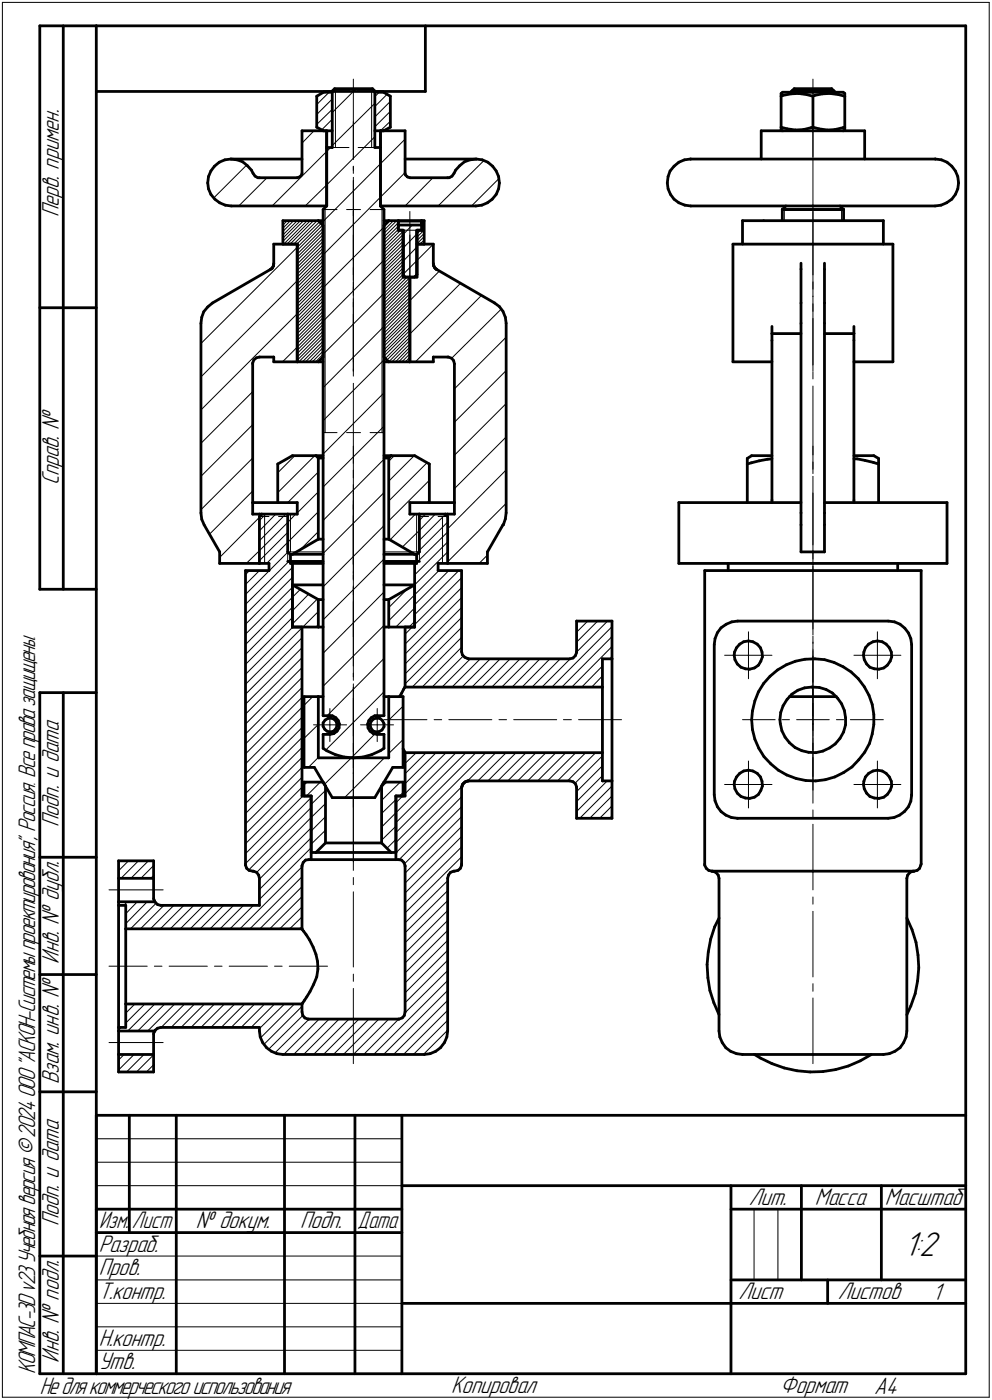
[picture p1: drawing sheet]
<svg xmlns="http://www.w3.org/2000/svg" width="211mm" height="298mm" viewBox="0 0 211 298" stroke-linecap="round" stroke-linejoin="round" font-family="sans-serif">
<g fill="none" stroke="#000" stroke-width=".59">
<path d="M8.5 5.5v120zM8.5 5.5h12zM13.5 5.5v120zM20.5 5.5v287zM20.5 5.5h185zM20.5 19.5h70zM68.8 19.6h1.9zM70.7 19.4l.5-.5zM70.7 19.4v12zM71.2 18.9h8zM79.2 18.9l.6 .5zM79.8 19.6h1.8z"/>
<path d="M79.8 19.4v12zM81.6 19.6l1.5 .9zM90.5 5.5v14zM166.2 19.9v.6zM166.2 19.9l.3-.3zM166.5 19.6h6.5zM168.3 20l1.6-.1zM168.5 19.4v.2zM168.5 19.4h9zM168.5 19.4l.5-.5zM169 18.9h8zM169.9 19.9l1.8 .3z"/>
<path d="M173 19.6h6.4zM175 20l1.6-.1zM176.6 19.9l1.9 .3zM177 18.9l.5 .5zM177.5 19.4v.2zM179.4 19.6l.3 .3zM179.7 19.9v.6zM205.5 5.5v287zM44.2 38.9l.2 1.3zM44.4 37.6l-.2 1.3zM44.9 36.4l-.5 1.2zM45.6 35.4l-.7 1z"/>
<path d="M45.6 35.4l1.1-.9zM46.7 34.5l1.1-.5zM47.8 34l1.3-.1zM49.1 33.9l1.4 .1zM49.2 33.9h15.1zM50.5 34l1.1 .5zM51.6 34.5l1.1 .8zM52.7 35.3l.8 .9zM53.5 36.2l.3 .7zM53.8 36.9l.5 .6zM54.3 37.5l.6 .3zM54.9 37.8h.3z"/>
<path d="M55.2 37.8h8zM63.2 37.8l.6-.1zM64.2 37.3l-.4 .4zM64.3 27.9v9zM64.3 36.9l-.1 .4zM64.3 27.9h5.2zM67.4 20.5v6.6zM67.4 27.1l1.4 .8zM67.4 20.5l1.4-.9zM68.8 27.9h1.9zM69.5 27.9v16zM69.5 27.9v3.5z"/>
<path d="M69.5 31.4v12.5zM69.5 31.4h1.2zM79.8 27.9h1.8zM79.8 31.4h1.1zM80.9 27.9v16zM80.9 27.9h5.3zM80.9 27.9v3.5zM80.9 31.4v12.5zM81.6 27.9l1.5-.8zM83.1 20.5v6.6zM86.2 27.9v9zM86.2 36.9l.1 .4z"/>
<path d="M86.2 33.9h15.1zM86.3 37.3l.4 .4zM86.7 37.7l.5 .1zM87.2 37.8h8zM95.2 37.8h.4zM95.6 37.8l.6-.3zM96.6 36.9l-.4 .6zM96.9 36.2l-.3 .7zM97.8 35.3l1-.8zM97.8 35.3l-.9 .9zM98.8 34.5l1.2-.5zM100 34l1.3-.1z"/>
<path d="M101.3 33.9l1.3 .1zM102.6 34l1.2 .5zM103.8 34.5l1 .9zM104.8 35.4l.8 1zM105.6 36.4l.5 1.2zM106.1 37.6l.2 1.3zM106.3 38.9l-.2 1.3zM142 38.9l.2 1.3zM142.2 37.6l-.2 1.3zM142.6 36.4l-.4 1.2zM143.4 35.4l-.8 1zM143.4 35.4l1-.9z"/>
<path d="M144.4 34.5l1.2-.5zM145.6 34l1.3-.1zM146.9 33.9h.1M147 33.9h52zM162 27.9v6zM162 27.9h11zM166.2 20.5v6.6zM166.2 20.5l.3-.2zM166.2 27.7l.3 .2zM166.2 27.1l1.3 .3zM166.2 27.1v.6zM166.5 20.3l1.8-.3z"/>
<path d="M167.5 27.4l1.7 .3zM169.2 27.7l1.7-.1zM170.9 27.6l1.7-.4zM171.7 20.2l1.3 .3zM172.6 27.2l.4-.1zM173 27.9h11zM173 20.5v6.6zM173 20.5l.3-.2zM173 27.1l1.2 .3zM173.3 20.3l1.7-.3zM174.2 27.4l1.8 .3zM176 27.7l1.6-.1z"/>
<path d="M177.6 27.6l1.8-.4zM178.5 20.2l1.2 .3zM179.4 27.9l.3-.2zM179.4 27.2l.3-.1zM179.7 20.5v6.6zM179.7 27.1v.6zM184 27.9v6zM199.1 33.9h.1M199.1 33.9l1.2 .1zM200.3 34l1.2 .5zM201.5 34.5l1 .9zM202.5 35.4l.8 1z"/>
<path d="M203.3 36.4l.5 1.2zM203.8 37.6l.2 1.3zM204 38.9l-.2 1.3zM44.4 40.2l.5 1.2zM44.9 41.4l.8 1zM45.7 42.4l1 .8zM46.7 43.2l1.2 .5zM47.9 43.7l1.3 .2zM49.2 43.9h20.3zM57.5 57.4l.4-.3zM58.2 56.6l-.3 .5zM58.3 52h4.9z"/>
<path d="M58.3 56.1l-.1 .5zM58.3 52v4.1zM60.2 47v5zM60.2 52h3zM60.2 47h7.5zM63.2 52v25zM67.7 47l1 1zM67.7 47h1zM68.7 48v28zM68.7 44.6v107.8zM69.5 43.9l-.8 .7zM80.9 43.9h20.4z"/>
<path d="M80.9 43.9l.8 .7zM81.7 48v28zM81.7 47h1zM81.7 44.6v107.8zM82.7 47h2.1zM82.7 47l-1 1zM84.8 47v2zM84.8 49h1zM84.8 47h4.9zM84.8 47.9v1.1zM84.8 47.9h4.9zM84.8 47.1v.8z"/>
<path d="M84.8 47.1h4.9zM85.8 49v10zM85.8 59h1.4zM85.8 58.5l.4 .5zM85.8 49v9.5zM86.2 59h2zM87.2 59v18zM87.2 59h1.5zM88.2 59l.5-.5zM88.7 49v3zM88.7 52h1.6zM88.7 49h1z"/>
<path d="M88.7 52v7zM88.7 52h3.5zM88.7 49v9.5zM89.7 47.1v.8zM89.7 47h.6zM89.7 47v2zM89.7 47.9v1.1zM90.3 47v5zM92.2 56.1l.1 .5zM92.2 52v4.1zM92.3 56.6l.2 .5zM92.5 57.1l.5 .3z"/>
<path d="M92.5 57.1l.2 .1zM92.7 57.2l.2 .2zM93 57.4h.1M93 57.4l12.2 7.1zM101.3 43.9l1.2-.2zM102.5 43.7l1.2-.5zM103.7 43.2l1-.8zM105.6 41.4l-.9 1zM106.1 40.2l-.5 1.2zM142.2 40.2l.5 1.2zM142.7 41.4l.7 1zM143.4 42.4l1 .8z"/>
<path d="M144.4 43.2l1.3 .5zM145.7 43.7l1.3 .2zM147 43.9h26zM156 52v25zM156 52h17zM158 47h4.5zM158 47v5zM162.5 47h25.5zM166.5 44.6v2.4zM166.5 44.6h6.5zM167.2 43.9l-.7 .7zM170.4 57.3v7.2z"/>
<path d="M170.4 56v1.3zM173 52h17zM173 43.9h26zM173 44.6h6.5zM175.4 57.3v7.2zM175.4 56v1.3zM178.7 43.9l.8 .7zM179.5 44.6v2.4zM188 47v5zM190 52v25zM199 43.9l1.2-.2zM200.2 43.7l1.2-.5z"/>
<path d="M201.4 43.2l1.1-.8zM203.3 41.4l-.8 1zM203.8 40.2l-.5 1.2zM8.5 65.5h12zM42.8 68.8v40.4zM42.9 67.6l-.1 1.2zM43.3 66.4l-.4 1.2zM44.2 65.4l-.9 1zM44.2 65.4l1-.9zM45.2 64.5l12.3-7.1zM53.8 77.3v.2zM53.8 77.5v29.5z"/>
<path d="M54 76.6l.5-.4zM54 76.6l-.2 .7zM54.5 76.2l.7-.2zM55.2 76h3.1zM58.3 76v1zM58.3 77h4.9zM63.2 77h4.5zM67.7 77h1zM68.7 76l-1 1zM81.7 76l1 1zM81.7 77h1zM82.7 77h4.5z"/>
<path d="M87.2 77h5zM92.2 76v1zM92.2 76h3zM95.2 76h.2zM95.4 76l.7 .3zM96.1 76.3l.4 .5zM96.5 76.8l.2 .7zM96.7 77.5v29.5zM105.2 64.5l1.1 .8zM106.3 65.3l.7 1zM107 66.3l.5 1.3zM107.5 67.6l.2 1.2z"/>
<path d="M107.7 68.8v40.4zM156 77h8.3zM164.3 72.5v34zM164.3 71v1.5zM164.3 71h6.1zM164.3 69.5v1.5zM170.4 64.5v4.3zM170.4 68.8v40.4zM175.4 71h6.3zM175.4 68.8v40.4zM175.4 64.5v4.3zM181.7 77h8.3z"/>
<path d="M181.7 72.5v34zM181.7 71v1.5zM181.7 69.5v1.5zM59.1 98.8v8.2zM59.1 98.8l3.1-1.8zM62.2 97h5zM67.2 97l.5 .5zM67.2 97h1.5zM67.7 97.5v17.3zM67.7 97.5h1zM81.7 97.5h1zM81.7 97h1.5z"/>
<path d="M82.7 97.5l.5-.5zM82.7 97.5v17.3zM83.2 97h5zM88.2 97l3.2 1.8zM91.4 98.8v8.2zM159 97.6l.9-.6zM159 98.8v8.2zM159 97.6v1.2zM159 98.8l.9-.2zM159.9 98.6l1.6-.5zM159.9 97h4.4zM161.5 98.1l1.8-.3z"/>
<path d="M163.3 97.8l1-.1zM181.7 97h4.2zM181.7 97.7h.7zM182.4 97.7l1.7 .3zM184.1 98l1.7 .5zM185.8 98.5l1.1 .3zM185.9 97l1 .6zM186.9 97.6v1.2zM186.9 98.8v8.2zM42.8 109.2l.1 1.4zM42.9 110.6l.5 1.2zM43.4 111.8l3.3 5.7z"/>
<path d="M46.7 120h8.5zM46.7 117.5v2.5zM53.8 109.5h1.4zM53.8 107v2.5zM53.8 107h5.3zM55.2 109.5l.3 .2zM55.2 109.5h.5zM55.2 110v10zM55.2 120h2zM55.7 109.5l-.5 .5zM55.7 109.5h5.6zM57.2 120v1.5z"/>
<path d="M59.1 107h4.1zM61.2 109.5h2zM61.2 117.5l.5 .5zM61.2 109.5v8zM61.2 119.5h.6zM61.7 118h.5zM61.8 118v2zM61.8 120h.4zM61.8 119.5h6.9zM62.2 118l5.5-3.2zM62.2 118h6.5zM62.2 120v13.5z"/>
<path d="M62.2 120h6.5zM63.2 107v2.5zM67.7 114.8h1zM81.7 118h6.5zM81.7 114.8h1zM81.7 120h6.5zM81.7 119.5h6.9zM82.7 114.8l5.5 3.2zM87.2 107h4.2zM87.2 109.5h2zM87.2 107v2.5zM88.2 118h.5z"/>
<path d="M88.2 120h.4zM88.2 120v13.5zM88.6 118v2zM88.6 119.5h.6zM88.7 118l.5-.5zM89.2 109.5h5.5zM89.2 109.5v8zM91.4 107h5.3zM93.2 120v1.5zM93.2 120h2zM94.7 109.5h.5zM94.7 109.5l.5 .5z"/>
<path d="M95.2 109.5h1.5zM95.2 109.5l-.2 .2zM95.2 120h8.5zM95.2 110v10zM96.7 107v2.5zM103.7 117.5v2.5zM107 111.8l-3.3 5.7zM107.1 111.8h.1M107.5 110.5l-.4 1.3zM107.7 109.2l-.2 1.3zM144.4 120h28.6zM144.4 107v13z"/>
<path d="M144.4 107h26zM154.9 120v1.5zM164.3 106.5v.5zM170.4 109.2v2.6zM170.4 117.5h2.6zM170.4 111.8v5.7zM173 120h28.5zM173 117.5h2.4zM175.4 107h26.1zM175.4 111.8v5.7zM175.4 109.2v2.6zM181.7 106.5v.5z"/>
<path d="M191 120v1.5zM201.5 107v13zM8.5 125.5h12zM52.2 121.5h5zM52.2 121.5v62.5zM62.2 124.5v9zM62.2 133.5h5.5zM62.2 124.5l5.5 3.2zM62.2 124.5h6.5zM62.2 133.5h2.1zM64.3 133.5v36zM67.7 127.7v5.8z"/>
<path d="M67.7 127.7h1zM67.7 133.5h1zM81.7 127.7h1zM81.7 133.5h1zM81.7 124.5h6.5zM82.7 127.7l5.5-3.2zM82.7 127.7v5.8zM82.7 133.5h5.5zM86.2 133.5v12.8zM86.2 133.5h2zM88.2 124.5v9zM93.2 121.5h5z"/>
<path d="M98.2 138.8l.2 .6zM98.2 121.5v17.3zM98.4 139.4l.5 .6zM98.9 140l.6 .2zM122.7 132.2v6.6zM122.7 132.2h7.5zM122.7 138.9l-.3 .7zM122.7 138.8v.1zM130.2 132.2v8.1zM149.9 121.5h23.1zM149.9 121.5v62.5zM152 137.2v32z"/>
<path d="M152.1 136l-.1 1.2zM152.7 134.7l-.6 1.3zM153.4 133.7l1.1-.8zM153.4 133.7l-.7 1zM154.5 132.9l1.2-.5zM155.7 132.4l1.3-.2zM156.2 139.5l.2 1zM156.3 138.9l-.1 .6zM156.7 137.9l-.4 1zM157 132.2h32zM157.4 137.2l.8-.5zM157.4 137.2l-.7 .7z"/>
<path d="M158.2 136.7l1.1-.2zM159.3 136.5l.9 .2zM160.2 136.7l.9 .5zM161.1 137.2l.7 .7zM161.8 137.9l.3 1zM162.1 138.9l.1 1zM162.2 139.9l-.3 .9zM173 121.5h23zM183.7 139.5l.2 1zM183.8 138.9l-.1 .6zM184.1 137.9l-.3 1zM184.8 137.2l1-.5z"/>
<path d="M184.8 137.2l-.7 .7zM185.8 136.7l.9-.2zM186.7 136.5l1 .2zM187.7 136.7l.9 .5zM188.6 137.2l.6 .7zM189 132.2l1.3 .2zM189.2 137.9l.5 1zM189.7 138.9v1zM189.7 139.9l-.3 .9zM190.3 132.4l1.2 .5zM191.5 132.9l1 .9zM192.5 133.8l.8 1z"/>
<path d="M193.3 134.8l.5 1.2zM193.8 136l.2 1.2zM194 137.2v32zM196 121.5v62.5zM8.5 147.5v145zM8.5 147.5h12zM13.5 147.5v145zM64.7 148.3h3zM64.7 148.3v15.1zM67.7 148.3v13.1zM67.7 148.3h1zM68.7 153.9v.8z"/>
<path d="M68.7 154.7l.4 .6zM68.7 156.4h1.5zM68.7 159.3l.8 .6zM68.7 152.4h1.5zM68.7 156.4v2.9zM69.1 155.3l.5 .4zM69.2 153.3l.6-.3zM69.2 153.3l-.5 .6zM69.5 159.9l1.9 .8zM69.6 155.7l.7 .2zM69.8 153l.6-.1zM70.2 156.4l.8-.2z"/>
<path d="M70.2 152.4h.5zM70.3 155.9l.7-.2zM70.4 152.9l.7 .3zM70.7 152.4l.8 .4zM71 156.2l.7-.5zM71.1 153.2l.4 .5zM71.5 155.2l-.5 .5zM71.5 152.8l.5 .6zM71.5 153.7l.2 .6zM71.7 154.5l-.2 .7zM71.7 154.3v.2zM72 153.4l.2 .8z"/>
<path d="M72.1 155l-.4 .7zM72.2 154.2l-.1 .8zM78.2 154.2l.1 .8zM78.3 155l.4 .7zM78.5 153.4l-.3 .8zM78.7 154.3l.2 .7zM78.7 154.3h.1M78.7 155.7l.7 .5zM78.9 155l.4 .6zM79 153.6l-.3 .7zM79 152.8l-.5 .6zM79 152.8l.8-.4z"/>
<path d="M79.3 155.6l.7 .3zM79.4 156.2l.9 .2zM79.5 153.1l.7-.2zM79.5 153.1l-.5 .5zM79.8 152.4h.5zM80 155.9l.7-.1zM80.2 152.9l.7 .1zM80.3 156.4h1.4zM80.3 152.4h1.4zM80.7 155.8l.6-.4zM80.9 153l.5 .4zM80.9 159.9l.8-.6z"/>
<path d="M81.4 153.4l.3 .7zM81.7 148.3h1zM81.7 154.8l-.4 .6zM81.7 154.1v.7zM81.7 156.4v2.9zM82.7 148.3h3.1zM82.7 148.3v13.1zM85.4 147.7l-.4 .6zM85.8 148.3v15.1zM85.8 159.4l.1 .4zM85.9 146.8l-.5 .9zM85.9 159.8l.2 .3z"/>
<path d="M86.1 146.4l-.2 .4zM86.1 146.4l.1-.1zM86.2 146.3h42zM99.5 140.2l.2 .1zM99.7 140.3h21.5zM121.2 140.3l.7-.2zM121.9 140.1l.5-.5zM128.2 140.3h2zM128.2 140.3v6zM128.2 146.3v14zM130.2 140.3v26zM156.4 140.5l.5 .9z"/>
<path d="M156.9 141.4l.7 .7zM157.6 142.1l1 .3zM158.6 142.4l.9 .1zM159.5 142.5l1-.3zM159.9 153.2l.2 2.2zM160.1 155.4l.5 2zM160.1 151.4l-.2 1.8zM160.5 142.2l.9-.6zM160.6 157.4l.9 1.9zM160.6 149.3l-.5 2.1zM161.4 147.3l-.8 2zM161.5 159.3l1.1 1.8z"/>
<path d="M161.9 140.8l-.5 .8zM162.5 145.5l-1.1 1.8zM163.8 144l1.6-1.3zM163.8 144l-1.3 1.5zM165.4 142.7l1.9-1.1zM165.9 153.2l.1 .9zM166 154.1l.4 1.5zM166.1 151.7l-.2 1.5zM166.4 155.6l.6 1.4zM166.6 150.3l-.5 1.4zM167 157l1 1.2zM167.3 141.6l1.9-.8z"/>
<path d="M167.5 148.9l-.9 1.4zM168 148.3h10zM168 158.2l1.2 1zM168.5 147.8l-1 1.1zM168.5 147.8l1.3-.8zM169.2 159.2l1.4 .7zM169.2 140.8l2.1-.4zM169.8 147l1.4-.5zM170.6 159.9l1.4 .3zM171.2 146.5l1.5-.2zM171.3 140.4l2.1-.1zM172.7 146.3l1.6 .1z"/>
<path d="M173.4 140.3l2 .2zM174.3 146.4l1.5 .4zM175.1 159.9l1.4-.6zM175.4 140.5l2.1 .6zM175.8 146.8l1.3 .8zM176.5 159.3l1.2-.9zM177.1 147.6l1.1 1.1zM177.5 141.1l1.9 .9zM178.2 148.7l.9 1.2zM178.7 157.2l-1 1.2zM179.1 149.9l.6 1.4zM179.4 142l1.7 1.1z"/>
<path d="M179.5 155.9l-.8 1.3zM179.7 151.3l.2 1.5zM179.9 152.8v1.5zM179.9 154.3l-.4 1.6zM181.1 143.1l1.5 1.4zM182.6 144.5l1.3 1.7zM183.9 140.5l.5 .9zM183.9 146.2l1 1.9zM184.4 141.4l.7 .7zM184.9 148.1l.7 1.9zM185 158.3l-1 1.9zM185.1 142.1l.9 .3z"/>
<path d="M185.6 156.3l-.6 2zM185.6 150l.3 2.1zM185.9 154.3l-.3 2zM185.9 152.1v2.2zM186 142.4l1 .1zM187 142.5l1-.3zM188 142.2l.8-.6zM189.4 140.8l-.6 .8zM64.3 169.5h1.9zM64.7 163.4h2.2zM64.7 166.5v3zM64.7 169.5h1.5z"/>
<path d="M64.7 166.5h4zM66.2 169.5v12zM66.2 169.5v13.5zM66.9 163.4l3.8 6.4zM67.7 161.4h15zM68.7 166.5l.6 .9zM69.3 179.5l-2.1 2zM69.3 167.4v12.1zM69.3 179.5h11.9zM70.7 169.8h9.1zM71.4 160.7l1.8 .5zM73.2 161.2l2 .2z"/>
<path d="M75.2 161.4l2-.2zM77.2 161.2l1.9-.5zM79.1 160.7l1.8-.8zM81.2 167.4v12.1zM81.2 179.5l2 2zM81.7 166.5h4.1zM81.7 166.5l-.5 .9zM83.6 163.4l-3.8 6.4zM83.6 163.4h2.2zM84.2 169.5h1.6zM84.2 169.5v12zM84.2 169.5h2z"/>
<path d="M84.2 169.5v13.5zM85.8 166.5v3zM86.1 160.1l.1 .2zM86.2 160.3v9.2zM86.2 160.3h42zM98.2 167.7v16.3zM98.3 167.5l-.1 .2zM98.4 167l-.2 .7zM98.4 167l.5-.5zM98.6 166.9l.5-.4zM98.6 166.9l-.3 .6zM98.9 166.5l.6-.2z"/>
<path d="M99.1 166.5l.6-.2zM99.5 166.3h.2zM99.7 166.3h21.5zM121.2 166.3l.7 .2zM121.9 166.5l.5 .4zM122.4 166.9l.3 .7zM122.7 167.7v6.5zM122.7 174.2h7.5zM122.7 167.6v.1zM128.2 160.3v6zM128.2 166.3h2zM130.2 166.3v7.9z"/>
<path d="M152 169.2l.1 1.3zM152.1 170.5l.6 1.3zM152.7 171.8l.7 1zM153.4 172.8l1 .8zM154.4 173.6l1.2 .5zM155.6 174.1l1.3 .1zM156.2 167l.2 1zM156.3 166.4l-.1 .6zM156.4 168l.5 .9zM156.7 165.4l-.4 1zM156.9 168.9l.7 .7zM156.9 174.2h.1"/>
<path d="M157 174.2h32zM157.4 164.7l.8-.5zM157.4 164.7l-.7 .7zM157.6 169.6l1 .3zM158.2 164.2l1.1-.2zM158.6 169.9l.9 .1zM159.3 164l.9 .2zM159.5 170l1-.2zM160.2 164.2l.9 .5zM160.5 169.8l.9-.6zM161.1 164.7l.7 .7zM161.8 165.4l.3 1z"/>
<path d="M161.9 168.3l-.5 .9zM162.1 166.4l.1 1zM162.2 167.4l-.3 .9zM162.6 161.1l1.4 1.5zM164 162.6l1.6 1.4zM165.6 164l1.8 1zM167.4 165l2 .8zM169.4 165.8l2 .4zM171.4 166.2l2.2 .1zM172 160.2l1.6 .1zM173.6 166.3l2-.3zM173.6 160.3l1.5-.4z"/>
<path d="M175.6 166l2-.6zM177.6 165.4l1.9-.9zM179.5 164.5l1.8-1.2zM182.7 161.8l-1.4 1.5zM183.7 167l.2 1zM183.8 166.4l-.1 .6zM183.9 168l.5 .9zM184 160.2l-1.3 1.6zM184.1 165.4l-.3 1zM184.4 168.9l.7 .7zM184.8 164.7l1-.5zM184.8 164.7l-.7 .7z"/>
<path d="M185.1 169.6l.9 .3zM185.8 164.2l.9-.2zM186 169.9l1 .1zM186.7 164l1 .2zM187 170l1-.2zM187.7 164.2l.9 .5zM188 169.8l.8-.6zM188.6 164.7l.6 .7zM189 174.2l1.2-.1zM189.2 165.4l.5 1zM189.4 168.3l-.6 .9zM189.7 166.4v1z"/>
<path d="M189.7 167.4l-.3 .9zM190.2 174.1l1.2-.5zM191.4 173.6l1-.8zM193.3 171.8l-.9 1zM193.8 170.6l-.5 1.2zM194 169.3l-.2 1.3zM194 169.3h.1M8.5 182.5h12zM25.2 183.3v3.7zM25.2 183.3h7.5zM25.2 192h7.7zM25.2 187h7.5z"/>
<path d="M25.2 192v.8zM25.2 192.8h1.6zM25.2 192.8v26zM25.2 187v5zM26.8 192.8v5zM26.8 197.8h37.5zM26.8 197.8v16zM32.7 183.3v3.7zM32.7 191.3l.1 .3zM32.7 187v4.3zM32.8 191.6l.1 .3zM32.9 191.9v.1z"/>
<path d="M32.9 192l.1 .1zM33 192.1l.5 .5zM33.5 192.6l.7 .2zM34.2 192.8h21zM52.2 184.2l.3 .7zM52.2 184v.2zM52.5 184.9l.5 .4zM53 185.3l.8 .2zM53.8 185.5h.1zM53.9 185.5l.7 .3zM54.6 185.8l.4 .6zM55 186.4l.2 .6z"/>
<path d="M55.2 187v5.8zM64.3 184.5v13.3zM64.3 184.3v.2zM64.3 197.9l.3 .4zM64.3 197.9h.1M64.5 183.6l-.2 .7zM64.6 198.3l.5 .7zM65 183.1l.7-.1zM65 183.1l-.5 .5zM65.1 199l.8 1.2zM65.7 183h.5zM66.2 181.5h1z"/>
<path d="M66.2 183h18zM67.2 181.5h16zM83.2 181.5h1zM84.2 183h.6zM84.8 183l.6 .1zM85.4 183.1l.5 .5zM85.9 183.6l.3 .7zM86.2 184.3v.2zM86.2 184.5v31zM95.2 187v32.5zM95.4 186.4l-.2 .6zM95.8 185.8l-.4 .6z"/>
<path d="M95.8 185.8l.7-.3zM96.5 185.5h.2zM96.7 185.5l.8-.2zM97.5 185.3l.5-.4zM98.2 184.2l-.2 .7zM98.2 184v.2zM149.9 184.2l.4 .7zM149.9 184v.2zM150.3 184.9l.5 .4zM150.8 185.3l.7 .2zM151.2 200l-.5 2.7zM151.5 185.5h.1z"/>
<path d="M151.5 185.5h21.5zM151.6 185.5l.7 .3zM152.1 197.4l-.9 2.6zM152.3 185.8l.5 .6zM152.8 186.4l.2 .6zM153 187v32.5zM153 195.5l-.9 1.9zM173 185.5h21.5zM193 187v32.5zM193 195.5l1.1 2.5zM193.1 186.4l-.1 .6zM193.6 185.8l-.5 .6z"/>
<path d="M193.6 185.8l.6-.3zM194.1 198l.8 2.7zM194.2 185.5h.3zM194.5 185.5l.7-.2zM195.2 185.3l.5-.4zM195.9 184.2l-.2 .7zM196 184l-.1 .2zM8.5 207.5h12zM25.2 218.8v.7zM25.2 219.5h7.7zM25.2 218.8h1.6zM25.2 219.5v5z"/>
<path d="M26.8 213.8v5zM26.8 213.8h37.5zM32.8 219.8l-.1 .3zM32.9 219.6l-.1 .2zM32.9 219.6v-.1zM33 219.4l.5-.5zM33 219.4l-.1 .1zM33.5 218.9l.7-.1zM34.2 218.8h21zM55.2 219.5l.2 1.3zM55.2 218.8v.7zM64.3 215.5l.1 .7z"/>
<path d="M64.3 213.8v1.7zM64.4 216.2l.5 .5zM64.4 213.5l-.1 .3zM64.8 213l-.4 .5zM64.9 216.7l.6 .3zM65.3 212.3l-.5 .7zM65.5 217h.2zM65.7 217h19.1zM65.9 200.2l.7 1.5zM66 211.2l-.7 1.1zM66.6 201.7l.6 1.5zM66.7 209.6l-.7 1.6z"/>
<path d="M67.2 203.2l.4 1.5zM67.4 208l-.7 1.6zM67.6 204.7v1.6zM67.6 206.3l-.2 1.7zM84.8 217h.1zM84.9 217l.7-.3zM86 216.2l-.4 .5zM86.2 215.5l-.2 .7zM95.2 219.5l-.1 1.3zM150.5 205.4l.1 2.8zM150.6 208.2l.4 2.7zM150.7 202.7l-.2 2.7z"/>
<path d="M151 210.9l.9 2.6zM151.9 213.5l1.1 2.6zM153 219.5l.2 1.3zM193 219.5l-.2 1.3zM193.8 214.2l-.8 1.9zM194.7 211.6l-.9 2.6zM194.9 200.7l.4 2.7zM195.2 208.9l-.5 2.7zM195.3 203.4l.2 2.7zM195.5 206.1l-.3 2.8zM8.5 232.5h12zM20.5 237.5h185z"/>
<path d="M20.5 237.5v55zM25.2 228.3h7.5zM25.2 224.5v3.8zM25.2 224.5h7.5zM27.5 237.5v25zM32.7 224.5v3.8zM32.7 220.1v4.4zM37.5 237.5v55zM55.4 220.8l.5 1.2zM55.9 222l.8 1.1zM56.7 223.1l1 .8zM57.7 223.9l1.2 .5z"/>
<path d="M58.9 224.4l1.3 .1zM60.2 224.5h30.1zM60.5 237.5v55zM75.5 237.5v55zM85.5 237.5v55zM90.3 224.5l1.2-.1zM91.5 224.4l1.2-.5zM92.7 223.9l1-.8zM94.6 222l-.9 1.1zM95.1 220.8l-.5 1.2zM153.2 220.8l.5 1.2zM153.7 222l.7 1.1z"/>
<path d="M154.4 223.1l1 .8zM155.4 223.9l1.3 .5zM156.7 224.4l1.3 .1zM158 224.5h15zM160.5 224.5l1.3 .8zM161.8 225.3l2.5 1.2zM164.3 226.5l2.6 .9zM166.9 227.4l2.7 .6zM169.6 228l2.8 .3zM172.4 228.3l2.7-.1zM173 224.5h15zM175.1 228.2l2.7-.4z"/>
<path d="M177.8 227.8l2.7-.8zM180.5 227l2.5-1.1zM183 225.9l2.4-1.4zM188 224.5l1.2-.1zM189.2 224.4l1.2-.5zM190.4 223.9l1.1-.8zM192.3 222l-.8 1.1zM192.8 220.8l-.5 1.2zM20.5 257.5h65zM85.5 252.5h120zM155.5 252.5v40zM155.5 257.5h15z"/>
<path d="M170.5 252.5v20zM170.5 257.5h35zM187.5 252.5v20zM8.5 267.5h12zM20.5 262.5h65zM85.5 277.5h70zM155.5 277.5h50zM155.5 272.5h50zM176.1 272.5v5zM8.5 292.5h12zM20.5 292.5h185z"/>
</g>
<g fill="none" stroke="#000" stroke-width=".21">
<path d="M.5 .5v297zM.5 .5h210zM70.7 19.6v8.3zM70.7 19.4h3.6zM71.4 19.4v12zM75.2 16.8v17.1zM76.2 19.4h3.6zM79.1 19.4v12zM79.8 19.6v8.3zM169.2 19.4v.2zM173 16.8v16.6zM176.8 19.4v.2z"/>
<path d="M210.5 .5v297zM66.8 27.9l-2.5 2.6zM67.4 26.5l3.3-3.2zM67.4 24.4l3.3-3.3zM67.4 22.3l2.6-2.7zM69.5 39.4l10.3-10.3zM69.5 32.3l.9-.9zM70.4 31.4h.3zM70.7 31.4h3.6zM70.7 27.5l-.3 .4zM70.7 25.4l-2.3 2.3zM70.7 31l9.1-9z"/>
<path d="M70.7 24l5.1-5.1zM75.2 37.8v8.1zM75.2 35.5v.7zM75.2 25.9v8.1zM75.2 38.4v17.1zM75.2 35.4v1.5zM76.2 31.4h3.6zM79.8 31.4h.3zM79.8 24.9l3.3-3.3zM79.8 22.7l2.6-2.6zM79.8 20.6l.9-1zM80.9 27.9l2.2-2.1z"/>
<path d="M80.9 34.9l5.3-5.3zM80.9 34.9l-12.2 12.3zM83.1 23.7l-3.3 3.3zM92.1 37.8l-5.9 6.1zM173 25.9v18zM45.5 42.2l7-7.1zM50.8 43.9l6-6.1zM57.9 43.9l11.6-11.6zM60.2 51.4l4.4-4.4zM60.2 50.7l3.7-3.7zM60.2 50l3-3zM60.2 49.3l2.3-2.3z"/>
<path d="M60.2 48.6l1.6-1.6zM60.2 47.9l.9-.9zM60.2 47.2l.2-.2zM61 52l5-5zM61.7 52l5-5zM62.5 52l5-5zM63.2 52l4.8-4.8zM63.2 59.8l5.5-5.5zM63.2 59l5.5-5.5zM63.2 58.3l5.5-5.5zM63.2 57.6l5.5-5.4zM63.2 56.9l5.5-5.5z"/>
<path d="M63.2 56.2l5.5-5.5zM63.2 55.5l5.5-5.5zM63.2 54.8l5.5-5.5zM63.2 54.1l5.5-5.5zM63.2 53.3l5.5-5.4zM63.2 52.7l5.1-5.1zM64.9 43.9l4.6-4.5zM65.4 47l-5 5zM68.7 44.6h3zM69.2 44.6v47.5zM73.7 44.6h3zM75.2 45v14.7z"/>
<path d="M75.2 50v12.1zM75.2 57v1.5zM78.7 44.6h3zM80.9 42l5.3-5.3zM80.9 42l-12.2 12.3zM81.3 44.6v47.5zM81.7 59.6l4.1-4zM81.7 58.9l4.1-4zM81.7 58.2l4.1-4zM81.7 57.5l4.1-4zM81.7 56.8l4.1-4zM81.7 56l4.1-3.9z"/>
<path d="M81.7 55.4l4.1-4zM81.7 54.7l4.1-4.1zM81.7 53.9l4.1-3.9zM81.7 53.3l4.1-4zM81.7 52.6l3.6-3.6zM81.7 51.8l3.1-2.9zM81.7 51.1l3.1-2.9zM81.7 50.5l3.1-3.1zM81.7 49.7l2.7-2.7zM81.7 49l2-2zM81.7 48.3l1.4-1.3zM81.7 55.4l-13 13z"/>
<path d="M84.9 47.9l-.1 .3zM85.6 49h.2zM85.8 49h2.9zM85.8 56.3l-4.1 4.1zM85.8 58.4l2.9-2.9zM86 49v9.8zM87.2 45v16zM87.2 50v11zM87.2 59.1l-5.5 5.5zM87.7 47.9l-1.9 2.1zM88 59l.7-.7zM88.5 49v9.8z"/>
<path d="M88.7 49h.2zM88.7 51.9l1.6-1.5zM88.7 51.2l1.6-1.5zM88.7 50.5l1.6-1.5zM88.7 49.8l.8-.8zM88.7 49.1l.1-.1zM88.7 55.5l3.5-3.5zM88.7 52.6l-2.9 3zM88.7 49.8l-2.9 3zM89.3 52l1-.9zM89.5 49l.2-.2zM89.7 48.8l.6-.5z"/>
<path d="M89.7 48.1l.6-.5zM90 52l.3-.2zM90.1 47l-.4 .4zM93.2 43.9l9.8-9.7zM100.3 43.9l5.9-5.9zM166.9 44.6v2.4zM173 45v7zM173 52v11.2zM173 43.9v14.6zM179.1 44.6v2.4zM42.8 73.2l20.4-20.5zM60.1 77l3.1-3.1z"/>
<path d="M63.2 76.7l5.5-5.5zM63.2 76l5.5-5.5zM63.2 75.3l5.5-5.5zM63.2 74.6l5.5-5.5zM63.2 73.9l5.5-5.5zM63.2 73.2l5.5-5.6zM63.2 72.5l5.5-5.5zM63.2 71.8l5.5-5.5zM63.2 71l5.5-5.5zM63.2 70.4l5.5-5.5zM63.2 68.9l5.5-5.5zM63.2 68.2l5.5-5.5z"/>
<path d="M63.2 67.5l5.5-5.5zM63.2 66.8l5.5-5.5zM63.2 66.1l5.5-5.5zM63.2 65.4l5.5-5.5zM63.2 64.7l5.5-5.5zM63.2 64l5.5-5.5zM63.2 63.2l5.5-5.5zM63.2 62.6l5.5-5.5zM63.2 61.9l5.5-5.5zM63.2 61.1l5.5-5.5zM63.2 60.5l5.5-5.6zM63.6 77l5.1-5.1z"/>
<path d="M64.3 77l4.4-4.4zM65 77l3.7-3.7zM66.5 77l2.2-2.2zM67.1 77l1.6-1.6zM68.7 74l-2.9 3zM68.7 64.1l-5.5 5.5zM68.7 75.4l13-12.9zM68.7 61.3l13-13zM75.2 64.3v14.7zM75.2 61.1v1.8zM75.2 63.6v1.8zM75.2 66.9v12.1z"/>
<path d="M75.2 78.6v1.5zM75.2 60v17zM81.7 75.9l5.5-5.5zM81.7 75.2l5.5-5.5zM81.7 74.5l5.5-5.5zM81.7 73.7l5.5-5.5zM81.7 73.1l5.5-5.5zM81.7 72.4l5.5-5.5zM81.7 71.6l5.5-5.5zM81.7 70.2l5.5-5.5zM81.7 69.5l5.5-5.5zM81.7 68.8l5.5-5.5z"/>
<path d="M81.7 68.1l5.5-5.5zM81.7 67.4l5.5-5.5zM81.7 66.7l5.5-5.5zM81.7 66l5.5-5.5zM81.7 65.3l5.5-5.5zM81.7 63.8l4.9-4.8zM81.7 63.2l4.2-4.2zM81.7 62.5l4.1-4.1zM81.7 61.7l4.1-4zM81.7 61l4.1-3.9zM81.7 69.5l-13 13zM82 76.3l5.2-5.2z"/>
<path d="M83.4 77l3.8-3.8zM85.5 77l1.7-1.6zM87.2 76.7l-.2 .3zM87.2 76l-.9 1zM87.2 74.6l-2.4 2.4zM87.2 73.9l-3 3.1zM87.2 72.5l-4.5 4.5zM87.2 71.8l-4.8 4.8zM87.2 65.4l-5.5 5.6zM87.2 71.1l10.8-10.7zM87.2 64l6.3-6.3zM96.1 76.3l10.6-10.5z"/>
<path d="M102.4 62.9l-14 14.1zM107.7 78.9l-11 11zM173 67.8v11.2zM173 64.7v1.6zM173 60v1.6zM173 63.1v14.6zM173 79.2v1.5zM42.8 94.4l11-11zM42.8 87.3l20.4-20.5zM42.8 80.3l20.4-20.5zM53.8 97.5l-11 11zM68.7 92.1h3z"/>
<path d="M68.7 89.6l13-13zM73.7 92.1h3zM75.2 95v10.1zM75.2 81.6v17zM78.7 92.1h3zM81.7 97.8l-13 13zM81.7 83.7l-13 13zM82.7 98.2l1.2-1.2zM90.8 98.6l-8.1 8.1zM96.7 82.8l11-11zM107.7 85.9l-11 11zM173 95v5.8z"/>
<path d="M173 82.2v14.7zM173 98.4v1.5zM42.8 101.4l11-11zM44.5 113.8l9.3-9.2zM52.4 120l2.8-2.7zM55.2 110v9.5zM55.2 110h2zM55.2 110.2l-8.5 8.5zM55.2 119.4l6-6zM55.2 117.3l6-6zM55.2 110.8l1.4-1.3zM56.3 110v10z"/>
<path d="M56.7 120l4.5-4.5zM58.7 109.5l-3.5 3.5zM59.1 104.9l7.9-7.9zM59.1 100.7l3.6-3.7zM59.3 110h1.9zM60.8 109.5l-5.6 5.6zM61.2 117.5h1.9zM61.2 110v9.5zM61.2 107l6.5-6.5zM61.8 109.5v8zM62.9 109.5l-1.7 1.8zM63.1 117.5h5.6z"/>
<path d="M63.2 109.2l4.5-4.5zM63.9 117l3.8-3.8zM67.7 109l-6.5 6.5zM68.7 117.9l13-13zM68.7 103.7l13-12.9zM75.2 109.9v10.1zM75.2 106.6v1.9zM75.2 105v17zM75.2 107.5v16zM75.2 103.2v17zM75.2 100.2v1.5zM81.7 117.5h5.7z"/>
<path d="M81.7 111.9l-13 13.1zM82.7 110.9l8.7-8.6zM82.7 102.4l5.4-5.4zM85.6 116.5l3.6-3.6zM87.4 117.5h1.8zM88.4 118l.8-.8zM88.4 109.5l-5.4 5.5zM88.5 120l-.3 .3zM88.6 109.5v8zM88.6 119.8l6.6-6.5zM89.2 110h2zM89.2 110v9.5z"/>
<path d="M89.2 117.2l6-6zM89.2 115.1l5.5-5.5zM90.5 109.5l-1.3 1.3zM91.4 106.5l-.5 .5zM92.6 109.5l-3.4 3.4zM93.2 110h2zM94.1 110v10zM94.9 120l.3-.4zM95.2 110v9.5zM96.7 104.1l11-11.1zM101.9 120l1.8-1.8zM107.7 107.2l-12.5 12.4z"/>
<path d="M107.7 100.1l-12.5 12.5zM173 105v15zM173 120v13.9zM173 101.4v14.6zM173 117.5v1.5zM52.2 135l10-9.9zM52.2 132.9l10-10zM52.2 130.8l10-10zM52.2 128.7l9.6-9.5zM52.2 126.6l9.1-9.1zM52.2 124.5l3-3zM53.1 121.5l-.9 .8z"/>
<path d="M62.2 129.3l-10 10.1zM62.2 127.2l-10 10zM63.9 125.5l-1.7 1.7zM64.3 133.7l-12.1 12zM65.7 126.5l-3.5 3.5zM67.2 133.5l.5-.5zM67.5 127.6l-5.3 5.2zM67.7 130.2l-3.3 3.3zM68.7 132l13-13zM75.2 122.5v13.1zM75.2 125.1v1.5zM75.2 128.1v16z"/>
<path d="M75.2 124.8v17zM75.2 121.8v1.5zM81.7 126.1l-13 13zM82.7 132.2l5.5-5.5zM82.7 129.4l3.9-3.9zM86.2 139.3l12-12zM86.2 135l1.5-1.5zM88.2 132.3l-1.2 1.2zM88.2 129.5l-4 4zM88.2 130.9l9.4-9.4zM88.2 128.8l7.3-7.3zM88.2 126.7l5.2-5.2z"/>
<path d="M88.2 124.5l7-7zM88.2 122.4l7-7zM98.2 137.8l-8.4 8.5zM98.2 135.7l-10.5 10.6zM98.2 131.5l-12 12zM98.2 125.1l-12 12.1zM98.2 123l-10 10zM122.7 138.9l6.6-6.7zM122.7 136.7l4.5-4.5zM122.7 134.6l2.4-2.4zM122.7 132.5l.2-.3zM130.2 139.8l-.4 .5z"/>
<path d="M130.2 137.7l-8.5 8.6zM130.2 135.6l-10.7 10.7zM130.2 133.4l-12.8 12.9zM154.2 139.5h5.1zM159.3 139.5h5zM159.3 139.5v5zM159.3 134.5v5zM173 135.5v1.5zM173 138.5v14zM173 120.6v14.6zM173 136.7v1.6zM173 139.7v14.6z"/>
<path d="M173 138.3v7zM181.7 139.5h5zM186.7 139.5h5zM186.7 139.5v5zM186.7 134.5v5zM52.2 156.3l12.1-12zM52.2 154.2l12.1-12zM52.2 149.9l12.1-12zM52.2 147.8l12.1-12zM52.2 143.6l10.1-10.1zM52.2 141.5l10-10zM64.3 152.7l-12.1 12.1z"/>
<path d="M64.3 146.4l-12.1 12zM64.3 140l-12.1 12.1zM64.7 157.2l3-2.9zM66.5 148.3l-1.8 1.9zM66.7 154.3h3.5zM68.7 146.1l13-12.9zM69.3 159.8l12.4-12.5zM70.2 154.3h3.5zM70.2 154.3v3.6zM70.2 150.9v3.4zM75.2 158.2v1.8zM75.2 146.4v10.3z"/>
<path d="M75.2 145.6v1.6zM75.2 148.7v16.1zM75.2 146.4v17zM75.2 143.3v1.6zM76.7 154.3h3.6zM79.8 156.3l-5 5.1zM80.3 154.3h3.4zM80.3 154.3v3.6zM80.3 150.9v3.4zM81.7 153.2h9.1zM81.7 140.2l-12.1 12.2zM82.7 153.3l3.1-2.9z"/>
<path d="M86.2 145.6l12-12zM86.2 141.4l12-12zM91.9 146.3l6.7-6.6zM92.4 153.2h1.6zM94.1 146.3l6-6zM95.5 153.2h9.1zM96.2 146.3l6-6zM98.3 146.3l6-6zM100.4 146.3l6-6zM102.5 146.3l6-6zM104.6 146.3l6.1-6zM106.2 153.2h1.6z"/>
<path d="M106.8 146.3l6-6zM109.3 153.2h9.1zM113.2 146.3l6-6zM114.9 140.3l-5.9 6zM115.3 146.3l6-6zM117 140.3l-5.9 6zM119.9 153.2h1.7zM123.1 153.2h9.1zM128.2 146l-.2 .3zM128.2 143.9l-2.3 2.4zM128.2 141.8l-4.4 4.5zM158 153.2h6.9z"/>
<path d="M166.5 153.2h1.5zM169.5 153.2h3.5zM173 146.4v19zM173 154v1.5zM173 157.1v13.9zM173 153.2h3.4zM173 158.2v1.6zM173 153.2v3.6zM173 146.7v1.6zM173 149.8v3.4zM178 153.2h1.5zM180.9 153.2h7.1z"/>
<path d="M52.2 179.7l12.1-12.1zM52.2 175.4l12.1-12zM52.2 173.2l12.1-11.9zM52.2 171.1l12.1-11.9zM52.2 169l12.1-11.9zM52.2 166.9l12.1-12zM52.2 162.6l12.1-12zM52.2 160.5l12.1-12zM64.3 165.5l-12.1 12zM64.4 169.5l-12.2 12.3zM64.7 167.1l.7-.6zM65.2 169.5l3-3z"/>
<path d="M65.6 163.4l2.1-2.1zM66.2 179.7l3.1-2.9zM66.2 177l3.1-3.1zM66.2 174.1l3.1-3zM66.2 171.3l3.1-3zM66.2 178.4l-11 11zM66.2 174.1l-11.6 11.7zM66.2 169.8l-14 14.1zM69 167l5.8-5.6zM75.2 161.5v10.4zM75.2 164.5v19zM75.2 166.2v1.6z"/>
<path d="M75.2 169.3v16zM81.2 178.9l3-3zM81.2 176.1l3-3zM81.2 173.2l3-2.9zM81.2 170.4l4-3.9zM81.2 167.6l1.1-1.1zM81.8 161.4l-8.5 8.4zM82.7 160.4l3.1-2.9zM84.2 179.4l19.2-19.1zM84.2 175.2l14.9-14.9zM84.2 173.1l12.8-12.8zM85 169.5l.8-.8z"/>
<path d="M85.7 169.5l-1.5 1.4zM86.2 166.9l6.6-6.6zM86.2 162.6l2.4-2.3zM86.2 160.4l.2-.1zM90.7 160.3l-4.5 4.5zM94.9 160.3l-8.7 8.7zM98.2 169.7l-13.3 13.3zM98.2 167.6l-14 14zM99.5 166.3l6-6zM101.3 160.3l-17.1 17zM101.7 166.3l6-6zM103.8 166.3l6-6z"/>
<path d="M105.9 166.3l6-6zM108 166.3l6-6zM110.2 166.3l6-6zM112.3 166.3l6-6zM114.4 166.3l6-6zM116.5 166.3l6-6zM118.6 166.3l6-6zM120.7 166.3l6-6zM122.3 166.8l5.9-5.8zM122.7 172.8l6.5-6.5zM122.7 170.7l5.5-5.5zM122.7 168.6l5.5-5.5z"/>
<path d="M123.4 174.2l6.8-6.8zM125.5 174.2l4.7-4.7zM127.6 174.2l2.6-2.6zM129.7 174.2l.5-.5zM154.2 167h5.1zM159.3 167h5zM159.3 167v5zM159.3 162.1v4.9zM173 172.5v1.5zM173 175.5v14zM173 161.3v6.9zM181.7 167h5z"/>
<path d="M186.7 167h5zM186.7 167v5zM186.7 162.1v4.9zM23.2 189.5h11.5zM25.7 187l3.8-3.7zM26.3 192.8l.8-.8zM27.3 183.3l-2.1 2.1zM27.9 187l3.7-3.7zM29.2 192l-2.4 2.6zM29.9 197.8l5-5zM30 187l2.7-2.7zM31.3 192l-4.5 4.7z"/>
<path d="M32.1 187l.6-.6zM33.2 192.4l-5.4 5.4zM36.2 197.8l5-5zM37 192.8l-5 5zM39.1 192.8l-5 5zM42.6 197.8l5-5zM43.3 192.8l-4.9 5zM45.5 192.8l-5 5zM48.9 197.8l5-5zM49.7 192.8l-5 5zM51.8 192.8l-5 5zM52.9 185.3l13.3-13.3z"/>
<path d="M55.2 191.5l11-11zM55.2 187.2l11-10.9zM55.3 197.8l9-9zM59.5 197.8l4.8-4.7zM61.6 197.8l2.7-2.6zM63.8 197.8l.5-.4zM64.3 190.9l-6.9 6.9zM64.3 186.7l-11.1 11.1zM64.3 184.6l-13.2 13.2zM66.2 182.6l-.4 .4zM75.2 186.9v1.5zM75.2 189.9v16z"/>
<path d="M82.4 180.6l1.8-1.9zM86.1 183.9l12.1-12.1zM86.2 198.6l9-8.9zM86.2 196.5l9-9zM86.2 194.4l12-11.9zM86.2 192.3l12-12zM86.2 190.2l12-12.1zM86.2 188l12-12zM86.2 185.9l12-12zM97.5 185.3l.5-.6zM173 191v1.5zM173 194.1v13.9z"/>
<path d="M23.2 205.7h8.1zM25.2 219.4l.6-.6zM26.8 217.8l4-4zM27.2 219.5l5.7-5.7zM28.7 213.8l-1.9 1.9zM32.9 205.7h1.6zM34.3 218.8l5-5zM35.1 213.8l-5.8 5.7zM36 205.7h8.1zM36.4 218.8l5-5zM37.2 213.8l-5.8 5.7zM38.5 218.8l5-5z"/>
<path d="M40.6 218.8l5-5zM44.9 218.8l5.1-5zM45.6 205.7h1.6zM47.1 218.8l5-5zM47.8 213.8l-5 5zM48.8 205.7h8.1zM49.2 218.8l5-5zM51.3 218.8l5-5zM53.4 218.8l5-5zM55.2 219l5.3-5.2zM58.4 205.7h1.6zM61.6 205.7h8.1z"/>
<path d="M62.7 213.8l-7.2 7.2zM75.2 207.4v1.6zM75.2 210.5v16zM84.8 217l-7.4 7.5zM86.2 215.6l9-8.9zM86.2 213.5l9-9zM86.2 211.4l9-9zM86.2 209.3l9-9.1zM86.2 207.2l9-9.1zM86.2 205.1l9-9.1zM86.2 202.9l9-9zM86.2 200.7l9-8.9z"/>
<path d="M173 209.5v1.6zM173 212.5v14zM23.2 222h11.5zM25.2 227.8l3.3-3.3zM26.4 224.5l-1.2 1.2zM29 228.3l3.7-3.7zM30.6 224.5l-3.7 3.8zM31.2 228.3l1.5-1.6zM56.1 222.4l8.2-8.1zM57.1 223.4l7.3-7.2zM58.5 224.2l7.3-7.2zM60.4 224.5l7.5-7.5z"/>
<path d="M62.5 224.5l7.5-7.5zM64.6 224.5l7.5-7.5zM66.7 224.5l7.6-7.5zM68.8 224.5l7.6-7.5zM71 224.5l7.5-7.5zM73.1 224.5l7.5-7.5zM75.2 224.5l7.5-7.5zM79.5 224.5l15.7-15.7zM81.6 224.5l13.6-13.6zM83.7 224.5l11.5-11.5zM85.9 224.5l9.3-9.4zM88 224.5l7.2-7.2z"/>
<path d="M90.1 224.5l5.1-5.1zM93.1 223.6l1.2-1.2zM20.5 247.5h65zM20.5 252.5h65zM20.5 242.5h65zM160.4 257.5v15zM165.5 257.5v15zM20.5 267.5h65zM20.5 272.5h65zM20.5 277.5h65zM.5 297.5h210zM20.5 282.5h65z"/>
<path d="M20.5 287.5h65z"/>
</g>
<text font-size="7.8" x="192.4" y="267.5">1:2</text>
<g font-size="5.4">
<text x="12.6" y="46.3" transform="rotate(-90 12.6 46.3)">Перв. примен.</text>
<text x="12.6" y="103.4" transform="rotate(-90 12.6 103.4)">Справ. !</text>
<text x="12.6" y="176.1" transform="rotate(-90 12.6 176.1)">Подп. и дата</text>
<text x="12.6" y="205.2" transform="rotate(-90 12.6 205.2)">Инв. ! дубл.</text>
<text x="12.6" y="230.9" transform="rotate(-90 12.6 230.9)">Взам. инв. !</text>
<text x="159.3" y="256.6">Лит.</text>
<text x="173.4" y="256.6">Масса</text>
<text x="188.3" y="256.6">Масштаб</text>
<text x="12.6" y="261.1" transform="rotate(-90 12.6 261.1)">Подп. и дата</text>
<text x="41.6" y="261.6">! докум.</text>
<text x="63.9" y="261.6">Подп.</text>
<text x="21" y="266.6">Разраб.</text>
<text x="21" y="271.6">Пров.</text>
<text x="21" y="276.6">Т.контр.</text>
<text x="157.1" y="276.6">Лист</text>
<text x="178.3" y="276.6">Листов</text>
<text x="198.4" y="276.8">1</text>
<text x="21" y="286.6">Н.контр.</text>
<text x="7.5" y="292.5" transform="rotate(-90 7.5 292.5)">КОМПАС-3Dv23Учебнаяверсия©2024ООО&quot;АСКОН-Системыпроектирования&quot;, Россия. Всеправазащищены.</text>
<text x="12.6" y="290.2" transform="rotate(-90 12.6 290.2)">Инв. ! подл.</text>
<text x="21" y="291.6">Утв.</text>
<text x="8.5" y="296.7">Недлякоммерческогоиспользования</text>
<text x="96" y="296.6">Копировал</text>
<text x="166" y="296.6">Формат</text>
<text x="186" y="296.8">A4</text>
</g>
<g font-size="5.3">
<text x="21.1" y="261.6">Изм.</text>
<text x="28.1" y="261.6">Лист</text>
<text x="76.1" y="261.6">Дата</text>
</g>
</svg>
